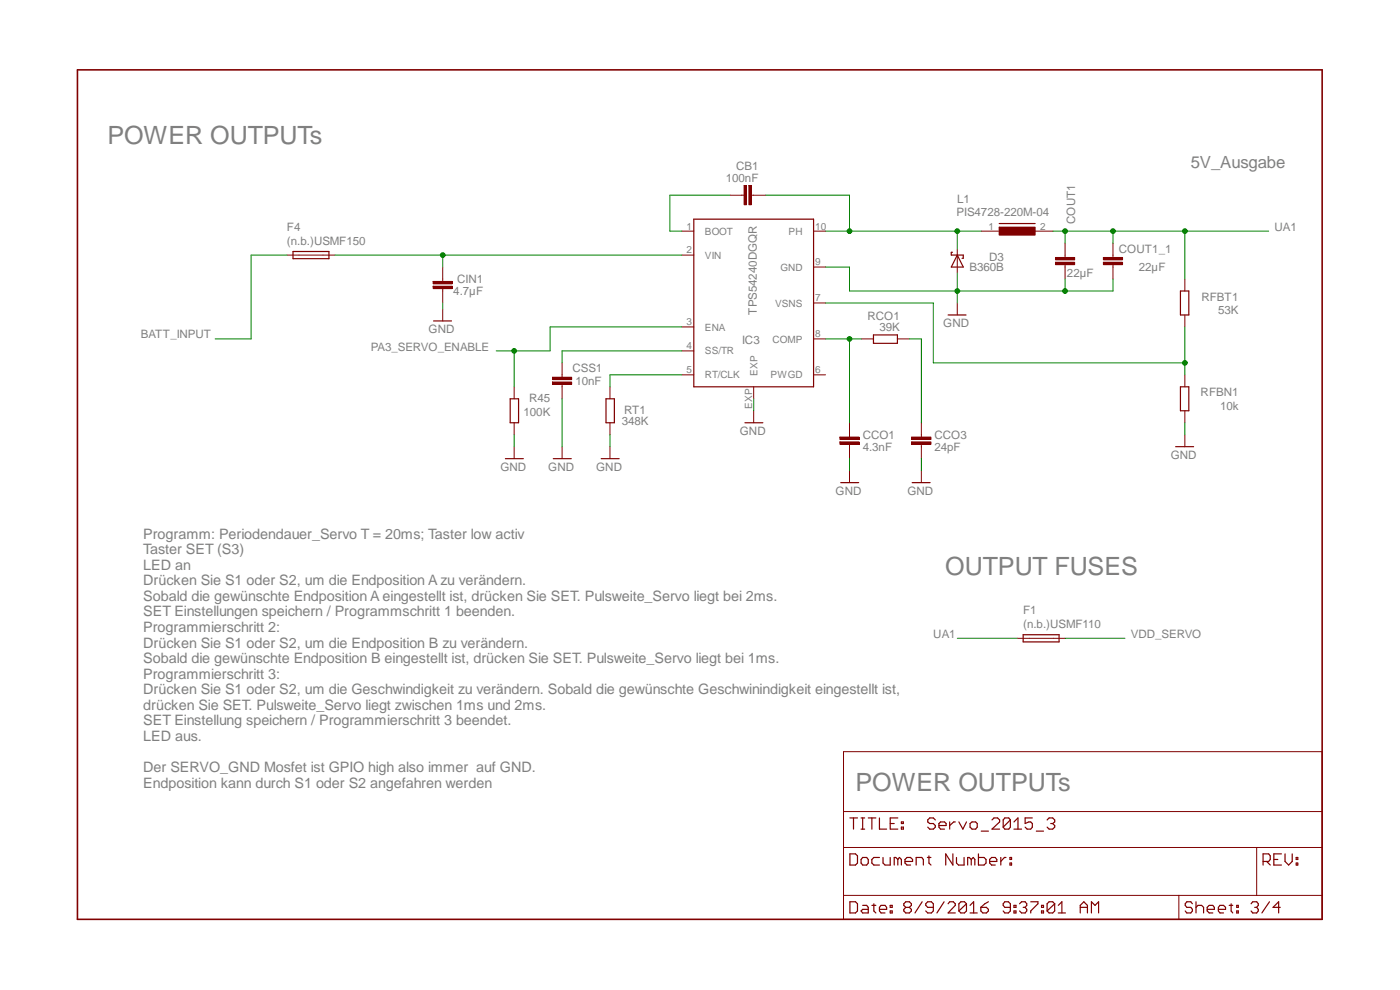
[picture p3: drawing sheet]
<svg xmlns="http://www.w3.org/2000/svg" width="297mm" height="210mm" viewBox="0 0 297 210" stroke-linecap="round" stroke-linejoin="round" font-family="sans-serif">
<path d="M16.4 14.8h264.1v180.2h-264.1z" fill="none" stroke="#800000" stroke-width=".34"/>
<path d="M195.5 92.2v.5M195.5 94.2v.6M178.9 159.4h101.6v35.6h-101.6zM178.9 179.8h101.6M178.9 172.1h101.6M266.6 179.8v10.1M178.9 189.9h101.6M250.1 189.9v5.1" fill="none" stroke="#800000" stroke-width=".21"/>
<g fill="none" stroke="#800000" stroke-width=".25">
<path d="M180.3 173.5h1.6M181.1 173.5v2.4M182.7 173.5h.7M182.7 175.9h.7M183 173.5v2.4M184.2 173.5h1.6M185 173.5v2.4M186.6 173.5v2.4h1.5M188.9 174.7h.8M190.5 173.5h-1.6v2.4h1.6M191.2 175.5h.4v.4h-.4zM191.2 174.4h.4v.3h-.4z"/>
<path d="M198.4 173.9l-.4-.4h-.8l-.4 .4v.5l.4 .3h.8l.4 .4v.4l-.4 .4h-.8l-.4-.4M199.2 175.1h1.5v-.4l-.3-.3h-.9l-.3 .3v.8l.3 .4h.9M201.5 174.4v1.5M202.7 174.4h-.4l-.8 .7M203.4 174.4l.9 1.5 .7-1.5M205.8 174.7l.4-.3h.8l.3 .3v.8l-.3 .4h-.8l-.4-.4zM208.2 176.3h1.5M210.4 173.9l.5-.4h.7l.5 .4v.5l-1.7 1.5h1.7M214.3 173.9v1.6l-.3 .4h-.8l-.4-.4M214.3 173.9l-.3-.4h-.8l-.4 .4v1.6M214.3 173.9l-1.5 1.6M215.1 175.9h1.6"/>
<path d="M215.1 174.4l.9-.9v2.4M219 173.5h-1.5v1.2l.7-.3h.5l.3 .3v.8l-.3 .4h-.8l-.4-.4M219.8 176.3h1.6M222.1 173.9l.5-.4h.7l.4 .4v.5l-.4 .3M222.9 174.7h.4M223.3 174.7l.4 .4v.4l-.4 .4h-.7l-.5-.4M180.3 181.1h1.2l.4 .4v1.6l-.4 .4h-1.2zM180.3 191.3h1.2l.4 .4v1.5l-.4 .5h-1.2zM183 192h.9l.3 .5v1.2h-1.2l-.3-.5 .3-.3h1.2M183 181.9h.9l.3 .4v.8l-.3 .4h-.9l-.3-.4v-.8zM185 192h.8M185.4 191.7v1.5l.4 .5"/>
<path d="M186.6 192.9h1.5v-.4l-.3-.5h-.9l-.3 .5v.7l.3 .5h.9M186.6 181.9h-1.2l-.4 .4v.8l.4 .4h1.2M187.3 181.9v1.2l.5 .4h1.1v-1.6M188.9 193.2h.4v.5h-.4zM188.9 192h.4v.5h-.4zM190.5 182.3l-.5-.4h-.3v1.6M190.5 182.3l.3-.4 .4 .4v1.2M190.5 182.3v1.2M192 182.7h1.6v-.4l-.4-.4h-.8l-.4 .4v.8l.4 .4h.8M192.2 192.5l-.5 .4v.3l.5 .5h.7l.4-.5v-.3l-.4-.4M192.2 192.5l-.5-.5v-.3l.5-.4h.7l.4 .4v.3l-.4 .5M192.2 192.5h.7"/>
<path d="M194.4 183.5v-1.6h1.1l.4 .4v1.2M195.6 191.3l-1.5 2.4M196.7 181.9h.8M197.1 181.5v1.6l.4 .4M198 192.5h-1.2l-.4-.5v-.3l.4-.4h.8l.4 .4v1.5l-.4 .5h-.8l-.4-.5M200.3 191.3l-1.5 2.4M201.1 191.7l.4-.4h.7l.5 .4v.3l-1.6 1.7h1.6M202.1 181.1v2.4l-1.5-2.4v2.4M202.9 181.9v1.2l.4 .4h1.2v-1.6M205 191.7v1.5l-.4 .5h-.8l-.4-.5M205 191.7l-.4-.4h-.8l-.4 .4v1.5M205 191.7l-1.6 1.5"/>
<path d="M205.8 193.7h1.5M205.8 192l.8-.7v2.4M206 182.3l-.4-.4h-.3v1.6M206 182.3v1.2M206 182.3l.5-.4 .3 .4v1.2M207.6 181.1v2.4h1.2l.4-.4v-.8l-.4-.4h-1.2M208.1 192.5h1.2l.4 .4v.3l-.4 .5h-.8l-.4-.5zM209.7 191.3l-.8 .4-.8 .8M209.9 182.7h1.6v-.4l-.4-.4h-.7l-.5 .4v.8l.5 .4h.7M212.3 181.9v1.6M213.4 181.9h-.3l-.8 .8M214.3 183.1h.3v.4h-.3z"/>
<path d="M214.3 181.9h.3v.4h-.3zM214.3 192.5h-1.1l-.4-.5v-.3l.4-.4h.7l.4 .4v1.5l-.4 .5h-.7l-.4-.5M215.1 193.2h.4v.5h-.4zM215.1 192h.4v.5h-.4zM216.3 191.7l.4-.4h.8l.3 .4v.3l-.3 .5M217.1 192.5h.4M217.5 192.5l.3 .4v.3l-.3 .5h-.8l-.4-.5M218.7 191.3h1.5v.4l-1.5 1.5v.5M221 193.2h.4v.5h-.4zM221 192h.4v.5h-.4zM223.7 191.7v1.5l-.4 .5h-.7l-.5-.5M223.7 191.7l-.4-.4h-.7l-.5 .4v1.5"/>
<path d="M223.7 191.7l-1.6 1.5M224.5 193.7h1.5M224.5 192l.8-.7v2.4M229.2 192.5h1.5M229.2 193.7v-1.7l.7-.7 .8 .7v1.7M231.5 193.7v-2.4l.8 .7 .8-.7v2.4M253 191.7l-.4-.4h-.8l-.4 .4v.3l.4 .5h.8l.4 .4v.3l-.4 .5h-.8l-.4-.5M253.7 192.5l.4-.5h.8l.4 .5v1.2M253.7 191.3v2.4M256.1 192.9h1.5v-.4l-.3-.5h-.8l-.4 .5v.7l.4 .5h.8M258.5 192.9h1.5v-.4l-.4-.5h-.8l-.3 .5v.7l.3 .5h.8M260.8 192h.7"/>
<path d="M261.2 191.7v1.5l.3 .5M262.4 193.2h.3v.5h-.3zM262.4 192h.3v.5h-.3zM265.4 191.7l.4-.4h.8l.3 .4v.3l-.3 .5M266.2 192.5h.4M266.6 192.5l.3 .4v.3l-.3 .5h-.8l-.4-.5M268 182.7h1.1l.4-.4v-.8l-.4-.4h-1.1v2.4M268.7 182.7l.8 .8M269.3 191.3l-1.6 2.4M270.2 182.3h.9M271.6 192.5h-1.5l1.2-1.2v2.4M271.8 181.1h-1.6v2.4h1.6"/>
<path d="M272.6 181.1v1.6l.8 .8 .7-.8v-1.6M275 183.1h.3v.4h-.3zM275 181.9h.3v.4h-.3z"/>
</g>
<path d="M193.4 93.7h4.1v.5h-4.1z" fill-rule="evenodd" fill="#800000"/>
<path d="M193.4 93.7h4.1v.5h-4.1z" fill="none" stroke="#800000" stroke-width=".21"/>
<path d="M193.4 92.7h4.1v.5h-4.1z" fill-rule="evenodd" fill="#800000"/>
<path d="M119.2 79.5v.5M119.2 81.5v.6M193.4 92.7h4.1v.5h-4.1zM195.5 89.7v2.5M195.5 94.8v2.5" fill="none" stroke="#800000" stroke-width=".21"/>
<path d="M117.2 81h4.1v.5h-4.1z" fill-rule="evenodd" fill="#800000"/>
<path d="M117.2 81h4.1v.5h-4.1z" fill="none" stroke="#800000" stroke-width=".21"/>
<path d="M117.2 80h4.1v.5h-4.1z" fill-rule="evenodd" fill="#800000"/>
<path d="M157.3 41.4h.6M159.4 41.4h.5M119.2 77v2.5M182.8 71.9h2.5M190.4 71.9h2.5M117.2 80h4.1v.5h-4.1zM119.2 82.1v2.5M129.4 82.1v2.5M129.4 89.7v2.5" fill="none" stroke="#800000" stroke-width=".21"/>
<path d="M185.3 71h5.1v1.8h-5.1zM128.6 84.6h1.7v5.1h-1.7z" fill="none" stroke="#800000" stroke-width=".25"/>
<path d="M157.9 39.4h.5v4h-.5z" fill-rule="evenodd" fill="#800000"/>
<path d="M157.9 39.4h.5v4h-.5z" fill="none" stroke="#800000" stroke-width=".21"/>
<path d="M158.9 39.4h.5v4h-.5z" fill-rule="evenodd" fill="#800000"/>
<path d="M158.9 39.4h.5v4h-.5zM93.9 59.2v.5M154.8 41.4h2.5M159.9 41.4h2.5M93.9 61.2v.5M93.9 65.5v2.6" fill="none" stroke="#800000" stroke-width=".21"/>
<path d="M92 68.1h3.8" fill="none" stroke="#800000" stroke-width=".25"/>
<path d="M91.9 60.7h4.1v.5h-4.1z" fill-rule="evenodd" fill="#800000"/>
<path d="M91.9 60.7h4.1v.5h-4.1z" fill="none" stroke="#800000" stroke-width=".21"/>
<path d="M91.9 59.7h4.1v.5h-4.1z" fill-rule="evenodd" fill="#800000"/>
<g fill="none" stroke="#800000" stroke-width=".21">
<path d="M91.9 59.7h4.1v.5h-4.1zM93.9 56.6v2.6M144.6 54.1h2.6M144.6 49h2.6M172.6 56.6h2.5M172.6 49h2.5M93.9 61.7v2.6M144.6 69.4h2.6M144.6 74.4h2.6M144.6 79.5h2.6M172.6 64.3h2.5M172.6 71.9h2.5"/>
<path d="M172.6 79.5h2.5M119.2 94.8v2.5M129.4 94.8v2.5M159.9 82.1v2.5M159.9 87.1v2.6M180.2 92.2v.5M180.2 94.2v.6M195.5 99.8v2.6"/>
</g>
<path d="M147.2 46.5h25.4v35.6h-25.4zM117.4 97.3h3.8M127.5 97.3h3.9M158 89.7h3.8M193.5 102.4h3.8" fill="none" stroke="#800000" stroke-width=".25"/>
<path d="M178.2 93.7h4v.5h-4z" fill-rule="evenodd" fill="#800000"/>
<path d="M178.2 93.7h4v.5h-4z" fill="none" stroke="#800000" stroke-width=".21"/>
<path d="M178.2 92.7h4v.5h-4z" fill-rule="evenodd" fill="#800000"/>
<path d="M203.1 52.8v5.1M178.2 92.7h4v.5h-4zM180.2 89.7v2.5M180.2 94.8v2.5M180.2 99.8v2.6" fill="none" stroke="#800000" stroke-width=".21"/>
<path d="M202.1 53.5h-.3v.6h2.6v.7h-.3M203.1 54.1l1.3 2.5h-2.6zM212 47.4h7.6M178.4 102.4h3.8" fill="none" stroke="#800000" stroke-width=".25"/>
<path d="M212 48.2h7.6v1.7h-7.6z" fill-rule="evenodd" fill="#800000"/>
<path d="M208.2 49h5M212 48.2h7.6v1.7h-7.6zM218.3 49h5.1M225.9 54.1v.5M225.9 56.1v.5M251.4 59.2v2.5M203.1 64.3v2.5M251.4 66.8v2.6M251.4 79.5v2.6M251.4 87.1v2.6" fill="none" stroke="#800000" stroke-width=".21"/>
<path d="M201.1 66.8h3.8M250.4 61.7h1.8v5.1h-1.8zM250.4 82.1h1.8v5h-1.8z" fill="none" stroke="#800000" stroke-width=".25"/>
<path d="M223.9 55.6h4.1v.5h-4.1z" fill-rule="evenodd" fill="#800000"/>
<path d="M223.9 55.6h4.1v.5h-4.1z" fill="none" stroke="#800000" stroke-width=".21"/>
<path d="M223.9 54.6h4.1v.5h-4.1z" fill-rule="evenodd" fill="#800000"/>
<path d="M223.9 54.6h4.1v.5h-4.1zM225.9 51.6v2.5M225.9 56.6v2.6M236.1 54.1v.5M236.1 56.1v.5" fill="none" stroke="#800000" stroke-width=".21"/>
<path d="M234.1 55.6h4v.5h-4z" fill-rule="evenodd" fill="#800000"/>
<path d="M234.1 55.6h4v.5h-4z" fill="none" stroke="#800000" stroke-width=".21"/>
<path d="M234.1 54.6h4v.5h-4z" fill-rule="evenodd" fill="#800000"/>
<path d="M60.9 54.1h10.2M234.1 54.6h4v.5h-4zM236.1 51.6v2.5M236.1 56.6v2.6M109.1 82.1v2.5M109.1 89.7v2.5M109.1 94.8v2.5M251.4 92.2v2.6M215.8 135.4h10.1" fill="none" stroke="#800000" stroke-width=".21"/>
<path d="M62.2 53.3h7.6v1.6h-7.6zM107.2 97.3h3.8M108.2 84.6h1.8v5.1h-1.8zM249.4 94.8h3.8M217.1 134.6h7.6v1.6h-7.6z" fill="none" stroke="#800000" stroke-width=".25"/>
<path d="M175.1 56.6h5.1v5.1h22.9M203.1 57.9v6.4M93.9 64.3v1.2M119.2 84.6v10.2M159.9 84.6v2.5M180.2 97.3v2.5M195.5 97.3v2.5" fill="none" stroke="#008000" stroke-width=".21"/>
<circle cx="203.1" cy="61.7" r=".5" fill="#008000"/>
<g fill="none" stroke="#008000" stroke-width=".21">
<path d="M225.9 59.2v2.5M203.1 61.7h33"/>
<circle cx="203.1" cy="61.7" r=".5"/>
</g>
<circle cx="226" cy="61.7" r=".5" fill="#008000"/>
<g fill="none" stroke="#008000" stroke-width=".21">
<path d="M154.8 41.4h-12.7v7.6h2.5M162.4 41.4h17.8v7.6M175.1 49h28v3.8M236.1 59.2v2.5M109.1 92.2v2.6M129.4 92.2v2.6M251.4 89.7v2.5"/>
<circle cx="226" cy="61.7" r=".5"/>
</g>
<circle cx="180.2" cy="49" r=".5" fill="#008000"/>
<g fill="none" stroke="#008000" stroke-width=".21">
<path d="M203.1 49h5.1"/>
<circle cx="180.2" cy="49" r=".5"/>
</g>
<circle cx="203.1" cy="49" r=".5" fill="#008000"/>
<g fill="none" stroke="#008000" stroke-width=".21">
<path d="M144.6 74.4h-25.4v2.6M175.1 71.9h7.7M180.2 71.9v17.8"/>
<circle cx="203.1" cy="49" r=".5"/>
</g>
<circle cx="180.2" cy="71.9" r=".5" fill="#008000"/>
<g fill="none" stroke="#008000" stroke-width=".21">
<path d="M175.1 64.3h22.9v12.7h53.4M192.9 71.9h2.6v17.8M251.4 69.4v10.1"/>
<circle cx="180.2" cy="71.9" r=".5"/>
</g>
<circle cx="251.4" cy="77" r=".5" fill="#008000"/>
<g fill="none" stroke="#008000" stroke-width=".21">
<path d="M223.4 49h12.7M225.9 49v2.6"/>
<circle cx="251.4" cy="77" r=".5"/>
</g>
<circle cx="226" cy="49" r=".5" fill="#008000"/>
<g fill="none" stroke="#008000" stroke-width=".21">
<path d="M236.1 49h33M251.4 49v10.2"/>
<circle cx="226" cy="49" r=".5"/>
</g>
<circle cx="251.4" cy="49" r=".5" fill="#008000"/>
<g fill="none" stroke="#008000" stroke-width=".21">
<path d="M236.1 49v2.6"/>
<circle cx="251.4" cy="49" r=".5"/>
</g>
<circle cx="236.1" cy="49" r=".5" fill="#008000"/>
<g fill="none" stroke="#008000" stroke-width=".21">
<path d="M71.1 54.1h22.8v2.5M203.1 135.4h12.7M225.9 135.4h12.8"/>
<circle cx="236.1" cy="49" r=".5"/>
</g>
<circle cx="93.9" cy="54.1" r=".5" fill="#008000"/>
<g fill="none" stroke="#008000" stroke-width=".21">
<path d="M93.9 54.1h50.7M109.1 74.4v7.7M144.6 69.4h-27.9v5h-11.4"/>
<circle cx="93.9" cy="54.1" r=".5"/>
</g>
<circle cx="109.1" cy="74.4" r=".5" fill="#008000"/>
<g fill="none" stroke="#008000" stroke-width=".21">
<path d="M60.9 54.1h-7.6v17.8h-7.7M144.6 79.5h-15.2v2.6"/>
<circle cx="109.1" cy="74.4" r=".5"/>
</g>
<g font-size="5.3" fill="#808080">
<text x="22.8" y="30.6">POWER OUTPUTs</text>
<text x="200.5" y="122">OUTPUT FUSES</text>
<text x="181.5" y="167.7">POWER OUTPUTs</text>
</g>
<text font-size="3.6" fill="#808080" x="252.6" y="35.7">5V_Ausgabe</text>
<g font-size="3" fill="#808080">
<text x="30.4" y="114.2">Programm: Periodendauer_Servo T = 20ms; Taster low activ</text>
<text x="30.4" y="117.6">Taster SET (S3)</text>
<text x="30.4" y="120.9">LED an</text>
<text x="30.4" y="124.2">Drücken Sie S1 oder S2, um die Endposition A zu verändern.</text>
<text x="30.4" y="127.5">Sobald die gewünschte Endposition A eingestellt ist, drücken Sie SET. Pulsweite_Servo liegt bei 2ms.</text>
<text x="30.4" y="130.8">SET Einstellungen speichern / Programmschritt 1 beenden.</text>
<text x="30.4" y="134.1">Programmierschritt 2:</text>
<text x="30.4" y="137.4">Drücken Sie S1 oder S2, um die Endposition B zu verändern.</text>
<text x="30.4" y="140.7">Sobald die gewünschte Endposition B eingestellt ist, drücken Sie SET. Pulsweite_Servo liegt bei 1ms.</text>
<text x="30.4" y="144">Programmierschritt 3:</text>
<text x="30.4" y="147.3">Drücken Sie S1 oder S2, um die Geschwindigkeit zu verändern. Sobald die gewünschte Geschwinindigkeit eingestellt ist,</text>
<text x="30.4" y="150.6">drücken Sie SET. Pulsweite_Servo liegt zwischen 1ms und 2ms.</text>
<text x="30.4" y="153.9">SET Einstellung speichern / Programmierschritt 3 beendet.</text>
<text x="30.4" y="157.2">LED aus.</text>
<text x="30.4" y="163.8">Der SERVO_GND Mosfet ist GPIO high also immer auf GND.</text>
<text x="30.4" y="167.1">Endposition kann durch S1 oder S2 angefahren werden</text>
</g>
<g font-size="2.5" fill="#808080">
<text x="156.2" y="36">CB1</text>
<text x="154" y="38.5">100nF</text>
<text x="202.9" y="45.7">PIS4728-220M-04</text>
<text x="203.1" y="43">L1</text>
<text x="228.1" y="47.5" transform="rotate(-90 228.1 47.5)">COUT1</text>
<text x="60.9" y="52">(n.b.)USMF150</text>
<text x="60.9" y="48.9">F4</text>
<text x="237.3" y="53.7">COUT1_1</text>
<text x="270.4" y="49">UA1</text>
<text x="205.7" y="57.6">B360B</text>
<text x="209.8" y="55.3">D3</text>
<text x="226.3" y="58.8">22µF</text>
<text x="241.6" y="57.6">22µF</text>
<text x="96.2" y="62.6">4.7µF</text>
<text x="97" y="60.1">CIN1</text>
<text x="254.9" y="63.7">RFBT1</text>
<text x="29.9" y="71.8">BATT_INPUT</text>
<text x="90.9" y="70.6">GND</text>
<text x="160.5" y="66.8" transform="rotate(-90 160.5 66.8)">TPS54240DGQR</text>
<text x="184" y="67.9">RCO1</text>
<text x="186.6" y="70.1">39K</text>
<text x="200.1" y="69.4">GND</text>
<text x="258.4" y="66.6">53K</text>
<text x="78.6" y="74.4">PA3_SERVO_ENABLE</text>
<text x="157.4" y="73">IC3</text>
<text x="121.4" y="79">CSS1</text>
<text x="122.1" y="81.7">10nF</text>
<text x="111.1" y="88.1">100K</text>
<text x="112.2" y="85.3">R45</text>
<text x="132.4" y="87.9">RT1</text>
<text x="254.7" y="84.1">RFBN1</text>
<text x="258.9" y="86.9">10k</text>
<text x="131.9" y="90.2">348K</text>
<text x="156.9" y="92.2">GND</text>
<text x="183" y="95.6">4.3nF</text>
<text x="183" y="93.1">CCO1</text>
<text x="198.2" y="95.6">24pF</text>
<text x="198.2" y="93.1">CCO3</text>
<text x="106.2" y="99.8">GND</text>
<text x="116.3" y="99.8">GND</text>
<text x="126.5" y="99.8">GND</text>
<text x="248.4" y="97.3">GND</text>
<text x="177.3" y="104.9">GND</text>
<text x="192.5" y="104.9">GND</text>
<text x="217" y="130.2">F1</text>
<text x="198" y="135.4">UA1</text>
<text x="217" y="133.2">(n.b.)USMF110</text>
<text x="239.9" y="135.4">VDD_SERVO</text>
</g>
<g font-size="2.1" fill="#808080">
<text x="145.7" y="53.8">2</text>
<text x="145.7" y="48.7">1</text>
<text x="149.5" y="49.8">BOOT</text>
<text x="167.3" y="49.8">PH</text>
<text x="173" y="48.7">10</text>
<text x="209.7" y="48.7">1</text>
<text x="220.6" y="48.7">2</text>
<text x="149.5" y="54.9">VIN</text>
<text x="165.6" y="57.4">GND</text>
<text x="173" y="56.3">9</text>
<text x="164.4" y="65">VSNS</text>
<text x="173" y="63.9">7</text>
<text x="145.7" y="69">3</text>
<text x="149.5" y="70.1">ENA</text>
<text x="173" y="71.5">8</text>
<text x="145.7" y="74.1">4</text>
<text x="149.5" y="75.2">SS/TR</text>
<text x="163.9" y="72.7">COMP</text>
<text x="145.7" y="79.2">5</text>
<text x="149.5" y="80.3">RT/CLK</text>
<text x="160.7" y="79.7" transform="rotate(-90 160.7 79.7)">EXP</text>
<text x="163.5" y="80.3">PWGD</text>
<text x="173" y="79.2">6</text>
<text x="159.5" y="86.7" transform="rotate(-90 159.5 86.7)">EXP</text>
</g>
</svg>
